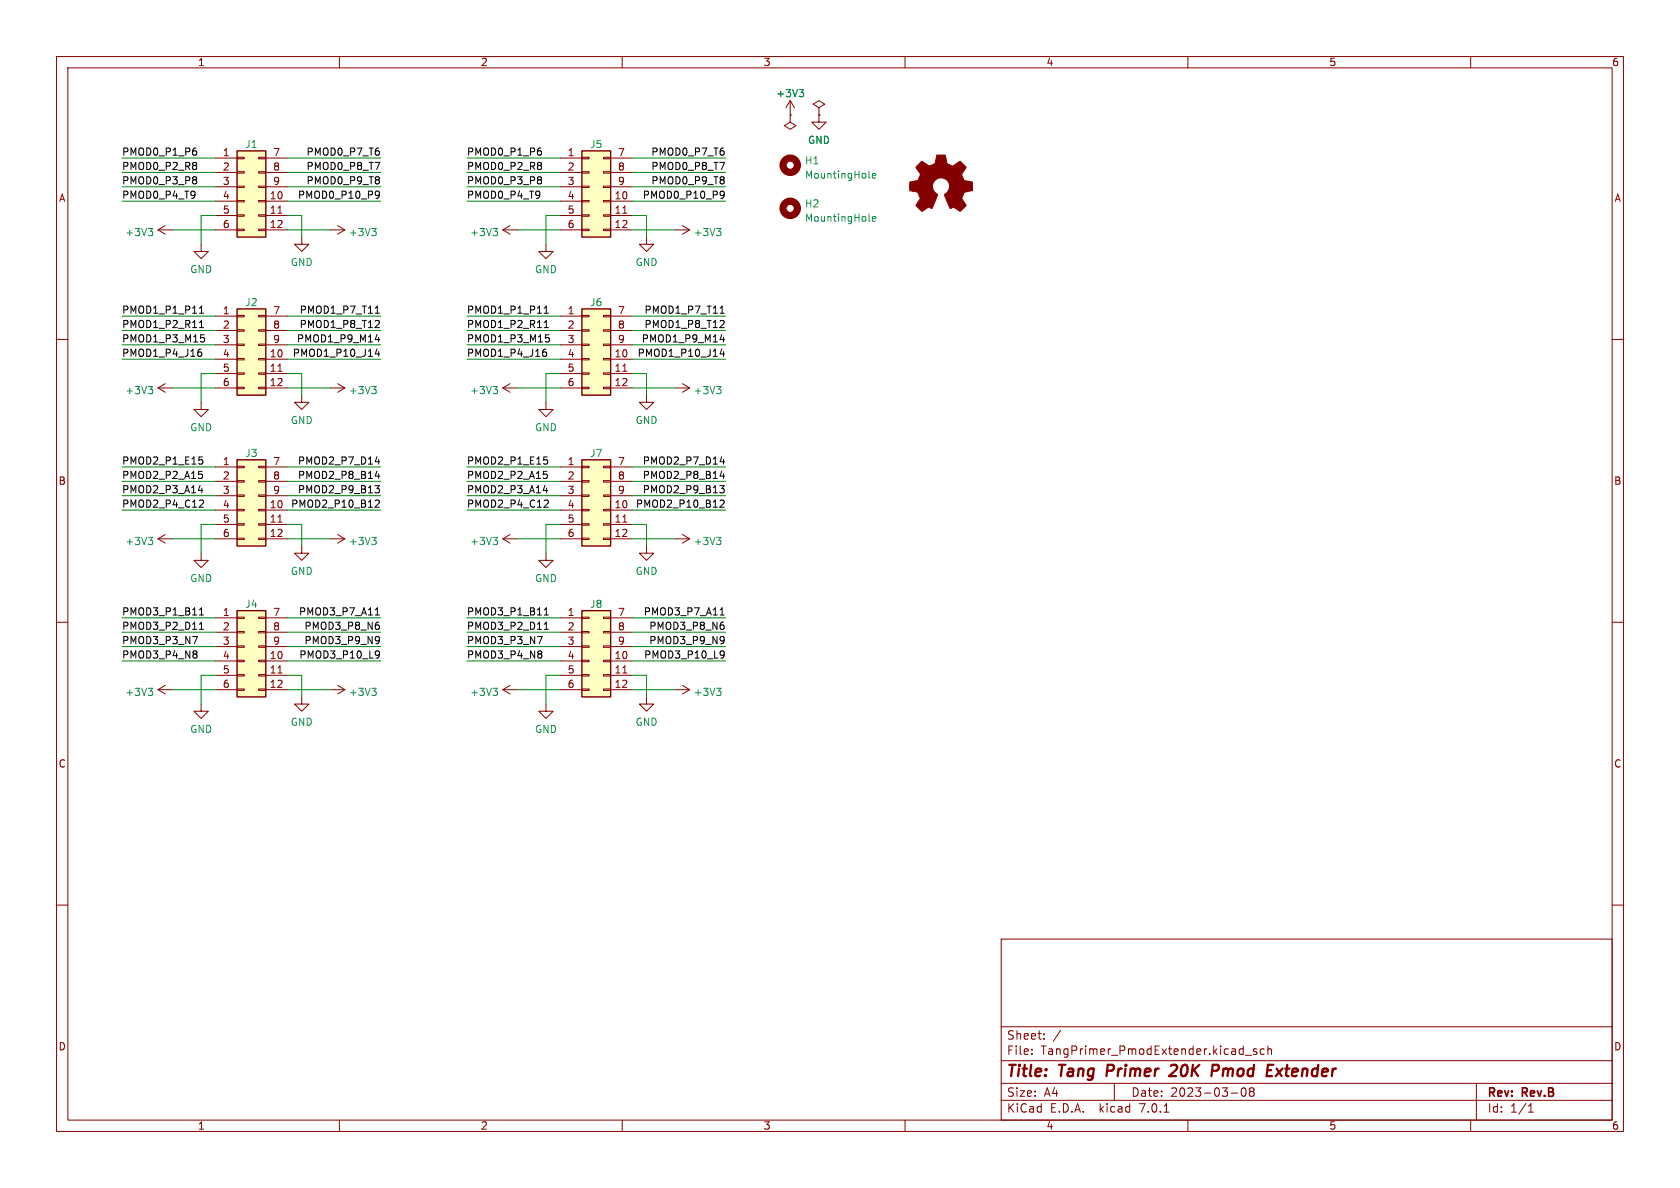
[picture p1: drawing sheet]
<svg xmlns="http://www.w3.org/2000/svg" width="297mm" height="210mm" viewBox="0 0 297 210" stroke-linecap="round" stroke-linejoin="round" font-family="sans-serif">
<path d="M0 0h297v210h-297z" fill="#fff" stroke="#fff" stroke-width=".18"/>
<g fill="none" stroke="#840000" stroke-width=".18">
<path d="M10 10h277v190h-277zM12 12h273v186h-273zM60 10v2M110 10v2M139.7 17.8l-.8 1.3M139.7 17.8v2.5M139.7 17.8l.8 1.3M144.8 19.1l1-.7-1-.6-1 .6 1 .7v1.2M160 10v2M210 10v2M260 10v2M29.2 39.9l-1.3 .7"/>
<path d="M38.1 27.9h3.8M38.1 35.6h3.8M38.1 38.1h3.8M38.1 30.5h3.8M38.1 33h3.8M41.9 38h1.3v.2h-1.3zM41.9 35.4h1.3v.3h-1.3zM41.9 32.9h1.3v.2h-1.3zM41.9 30.4h1.3v.2h-1.3zM41.9 27.8h1.3v.3h-1.3zM45.7 38h1.3v.2h-1.3zM45.7 35.4h1.3v.3h-1.3z"/>
<path d="M45.7 32.9h1.3v.2h-1.3zM45.7 30.4h1.3v.2h-1.3zM45.7 27.8h1.3v.3h-1.3zM47 27.9h3.8M47 35.6h3.8M47 38.1h3.8M47 30.5h3.8M47 33h3.8M49.1 37.7h.8M59.7 39.9l1.3 .7M90.2 39.9l-1.3 .7M99.1 27.9h3.8"/>
<path d="M99.1 35.6h3.8M99.1 38.1h3.8M99.1 30.5h3.8M99.1 33h3.8M102.9 38h1.2v.2h-1.2zM102.9 35.4h1.2v.3h-1.2zM102.9 32.9h1.2v.2h-1.2zM102.9 30.4h1.2v.2h-1.2zM102.9 27.8h1.2v.3h-1.2zM106.7 38h1.2v.2h-1.2zM106.7 35.4h1.2v.3h-1.2zM106.7 32.9h1.2v.2h-1.2z"/>
<path d="M106.7 30.4h1.2v.2h-1.2zM106.7 27.8h1.2v.3h-1.2zM107.9 27.9h3.9M107.9 35.6h3.9M107.9 38.1h3.9M107.9 30.5h3.9M107.9 33h3.9M110.1 37.7h.7M120.6 39.9l1.3 .7M139.7 20.3v1.3l1 .6-1 .7-1-.7 1-.6M139.7 20.3h.1M144.8 20.3v1.3h1.2l-1.2 1.3-1.3-1.3h1.3"/>
<path d="M144.8 20.3h.1M10 60h2M27.9 40.6h2.6M27.9 40.6l1.3 .8M35.6 43.2v1.3h1.2l-1.2 1.2-1.3-1.2h1.3M38.1 40.6h3.8M38.1 55.9h3.8M38.1 58.4h3.8M41.9 58.3h1.3v.2h-1.3zM41.9 55.8h1.3v.2h-1.3zM41.9 40.5h1.3v.3h-1.3zM45.7 58.3h1.3v.2h-1.3z"/>
<path d="M45.7 55.8h1.3v.2h-1.3zM45.7 40.5h1.3v.3h-1.3zM47 40.6h3.8M47 55.9h3.8M47 58.4h3.8M53.3 41.9v1.3h1.3l-1.3 1.3-1.2-1.3h1.2M58.4 40.6h2.6M61 40.6l-1.3 .8M88.9 40.6h2.5M88.9 40.6l1.3 .8M96.5 43.2v1.3h1.3l-1.3 1.2-1.3-1.2h1.3M99.1 40.6h3.8"/>
<path d="M99.1 55.9h3.8M99.1 58.4h3.8M102.9 58.3h1.2v.2h-1.2zM102.9 55.8h1.2v.2h-1.2zM102.9 40.5h1.2v.3h-1.2zM106.7 58.3h1.2v.2h-1.2zM106.7 55.8h1.2v.2h-1.2zM106.7 40.5h1.2v.3h-1.2zM107.9 40.6h3.9M107.9 55.9h3.9M107.9 58.4h3.9M114.3 41.9v1.3h1.3l-1.3 1.3-1.3-1.3h1.3"/>
<path d="M119.4 40.6h2.5M121.9 40.6l-1.3 .8M285 60h2M27.9 68.6h2.6M27.9 68.6l1.3 .7M29.2 67.8l-1.3 .8M35.6 71.1v1.3h1.2l-1.2 1.3-1.3-1.3h1.3M38.1 63.5h3.8M38.1 66h3.8M38.1 68.6h3.8M38.1 61h3.8M41.9 68.5h1.3v.2h-1.3z"/>
<path d="M41.9 65.9h1.3v.3h-1.3zM41.9 63.4h1.3v.2h-1.3zM41.9 60.8h1.3v.3h-1.3zM45.7 68.5h1.3v.2h-1.3zM45.7 65.9h1.3v.3h-1.3zM45.7 63.4h1.3v.2h-1.3zM45.7 60.8h1.3v.3h-1.3zM47 63.5h3.8M47 66h3.8M47 68.6h3.8M47 61h3.8M49.1 65.6h.8"/>
<path d="M53.3 69.9v1.2h1.3l-1.3 1.3-1.2-1.3h1.2M58.4 68.6h2.6M59.7 67.8l1.3 .8M61 68.6l-1.3 .7M88.9 68.6h2.5M88.9 68.6l1.3 .7M90.2 67.8l-1.3 .8M96.5 71.1v1.3h1.3l-1.3 1.3-1.3-1.3h1.3M99.1 63.5h3.8M99.1 66h3.8M99.1 68.6h3.8M99.1 61h3.8"/>
<path d="M102.9 68.5h1.2v.2h-1.2zM102.9 65.9h1.2v.3h-1.2zM102.9 63.4h1.2v.2h-1.2zM102.9 60.8h1.2v.3h-1.2zM106.7 68.5h1.2v.2h-1.2zM106.7 65.9h1.2v.3h-1.2zM106.7 63.4h1.2v.2h-1.2zM106.7 60.8h1.2v.3h-1.2zM107.9 63.5h3.9M107.9 66h3.9M107.9 68.6h3.9M107.9 61h3.9"/>
<path d="M110.1 65.6h.7M114.3 69.9v1.2h1.3l-1.3 1.3-1.3-1.3h1.3M119.4 68.6h2.5M120.6 67.8l1.3 .8M121.9 68.6l-1.3 .7M27.9 95.3l1.3 .7M27.9 95.3h2.6M29.2 94.5l-1.3 .8M35.6 97.8v1.3h1.2l-1.2 1.2-1.3-1.2h1.3M38.1 95.3h3.8M38.1 82.6h3.8M38.1 90.2h3.8"/>
<path d="M38.1 92.7h3.8M38.1 85.1h3.8M38.1 87.6h3.8M41.9 95.1h1.3v.3h-1.3zM41.9 92.6h1.3v.2h-1.3zM41.9 90h1.3v.3h-1.3zM41.9 87.5h1.3v.3h-1.3zM41.9 85h1.3v.2h-1.3zM41.9 82.4h1.3v.3h-1.3zM45.7 95.1h1.3v.3h-1.3zM45.7 92.6h1.3v.2h-1.3zM45.7 90h1.3v.3h-1.3z"/>
<path d="M45.7 87.5h1.3v.3h-1.3zM45.7 85h1.3v.2h-1.3zM45.7 82.4h1.3v.3h-1.3zM47 95.3h3.8M47 82.6h3.8M47 90.2h3.8M47 92.7h3.8M47 85.1h3.8M47 87.6h3.8M49.1 92.3h.8M53.3 96.5v1.3h1.3l-1.3 1.3-1.2-1.3h1.2M58.4 95.3h2.6"/>
<path d="M59.7 94.5l1.3 .8M61 95.3l-1.3 .7M88.9 95.3h2.5M88.9 95.3l1.3 .7M90.2 94.5l-1.3 .8M96.5 97.8v1.3h1.3l-1.3 1.2-1.3-1.2h1.3M99.1 95.3h3.8M99.1 82.6h3.8M99.1 90.2h3.8M99.1 92.7h3.8M99.1 85.1h3.8M99.1 87.6h3.8"/>
<path d="M102.9 95.1h1.2v.3h-1.2zM102.9 92.6h1.2v.2h-1.2zM102.9 90h1.2v.3h-1.2zM102.9 87.5h1.2v.3h-1.2zM102.9 85h1.2v.2h-1.2zM102.9 82.4h1.2v.3h-1.2zM106.7 95.1h1.2v.3h-1.2zM106.7 92.6h1.2v.2h-1.2zM106.7 90h1.2v.3h-1.2zM106.7 87.5h1.2v.3h-1.2zM106.7 85h1.2v.2h-1.2zM106.7 82.4h1.2v.3h-1.2z"/>
<path d="M107.9 95.3h3.9M107.9 82.6h3.9M107.9 90.2h3.9M107.9 92.7h3.9M107.9 85.1h3.9M107.9 87.6h3.9M110.1 92.3h.7M114.3 96.5v1.3h1.3l-1.3 1.3-1.3-1.3h1.3M119.4 95.3h2.5M120.6 94.5l1.3 .8M121.9 95.3l-1.3 .7M10 110h2"/>
<path d="M38.1 109.2h3.8M38.1 116.8h3.8M38.1 119.4h3.8M38.1 111.8h3.8M38.1 114.3h3.8M41.9 119.3h1.3v.2h-1.3zM41.9 116.7h1.3v.3h-1.3zM41.9 114.2h1.3v.2h-1.3zM41.9 111.6h1.3v.3h-1.3zM41.9 109.1h1.3v.2h-1.3zM45.7 119.3h1.3v.2h-1.3zM45.7 116.7h1.3v.3h-1.3z"/>
<path d="M45.7 114.2h1.3v.2h-1.3zM45.7 111.6h1.3v.3h-1.3zM45.7 109.1h1.3v.2h-1.3zM47 109.2h3.8M47 116.8h3.8M47 119.4h3.8M47 111.8h3.8M47 114.3h3.8M49.1 119h.8M99.1 109.2h3.8M99.1 116.8h3.8M99.1 119.4h3.8"/>
<path d="M99.1 111.8h3.8M99.1 114.3h3.8M102.9 119.3h1.2v.2h-1.2zM102.9 116.7h1.2v.3h-1.2zM102.9 114.2h1.2v.2h-1.2zM102.9 111.6h1.2v.3h-1.2zM102.9 109.1h1.2v.2h-1.2zM106.7 119.3h1.2v.2h-1.2zM106.7 116.7h1.2v.3h-1.2zM106.7 114.2h1.2v.2h-1.2zM106.7 111.6h1.2v.3h-1.2zM106.7 109.1h1.2v.2h-1.2z"/>
<path d="M107.9 109.2h3.9M107.9 116.8h3.9M107.9 119.4h3.9M107.9 111.8h3.9M107.9 114.3h3.9M110.1 119h.7M285 110h2M27.9 121.9h2.6M27.9 121.9l1.3 .8M29.2 121.2l-1.3 .7M35.6 124.5v1.2h1.2l-1.2 1.3-1.3-1.3h1.3M38.1 121.9h3.8"/>
<path d="M41.9 121.8h1.3v.2h-1.3zM45.7 121.8h1.3v.2h-1.3zM47 121.9h3.8M53.3 123.2v1.3h1.3l-1.3 1.2-1.2-1.2h1.2M58.4 121.9h2.6M59.7 121.2l1.3 .7M61 121.9l-1.3 .8M88.9 121.9h2.5M88.9 121.9l1.3 .8M90.2 121.2l-1.3 .7M96.5 124.5v1.2h1.3l-1.3 1.3-1.3-1.3h1.3M99.1 121.9h3.8"/>
<path d="M102.9 121.8h1.2v.2h-1.2zM106.7 121.8h1.2v.2h-1.2zM107.9 121.9h3.9M114.3 123.2v1.3h1.3l-1.3 1.2-1.3-1.2h1.3M119.4 121.9h2.5M120.6 121.2l1.3 .7M121.9 121.9l-1.3 .8M10 160h2M285 160h2M177 166h108v32h-108zM60 198v2M110 198v2"/>
<path d="M160 198v2M177 194.5h108M177 191.5h108M177 187.5h108M177 181.5h108M182.4 186.3v.1M182.4 185.5v.1M184.6 183.6v.1M184.6 182.8v.1M197 191.5v3M205.8 196.6h.8M210 198v2"/>
<path d="M217.6 193.2h1.2M219.6 192.4l.2-.1a.81 .81 0 0 1 .6 .6 .81 .81 0 0 1-.3 .8l-.2 .1a.81 .81 0 0 1-.6-.6 .81 .81 0 0 1 .3-.8zM220.1 186.5h1.2M221.1 192.9l-.2-.2 .2-.4h.3l.3 .3-.3 .3M221.1 192.9l-.2 .3v.5l.2 .1h.3l.3-.3-.1-.4-.2-.2M221.1 192.9h.3M222.1 185.5l-.3-.1-.2 .2v.2l.5 .2v.3h-.5M223.5 185.5l-.4-.1-.3 .3v.4l.1 .2h.6M224.1 185.5l.3-.1 .3 .1 .1 .9M224.1 184.9v1.5M260 198v2M261 191.5v6.5"/>
<path d="M270.2 196.6h.9M270.2 195.5l.4-.4v1.5"/>
</g>
<path d="M207.3 188.2l-.3 .2M208 189.1l-1.3 1.1h1.2M214.4 188.2l.9 .1M215.3 189.1l-.3 .2h-.7M224.2 188.2h.9M226.7 188.9l-1.2 1.3" fill="none" stroke="#840000" stroke-width=".4"/>
<g fill="none" stroke="#008484" stroke-width=".18">
<path d="M141.3 15.8h.8l-.5 .5M141.8 16.3l.3 .3v.3l-.3 .2M153.7 39.1h.1M153.7 31.4l.1 .1M154.2 38.7l.6-.1v-.3h-.4l-.2 .2 .1 .6h.5M154.2 31.1l.6-.1v-.3h-.4l-.2 .1 .1 .6h.5M26.2 40.4h.8l-.4 .5M26.7 40.9l.3 .2v.3l-.3 .3M65.7 40.4h.8l-.4 .5M66.3 40.9l.2 .2v.3l-.2 .3M87.2 40.4h.8l-.5 .5M87.7 40.9l.3 .2v.3l-.3 .3"/>
<path d="M126.7 40.4h.8l-.5 .5M127.2 40.9l.3 .2v.3l-.3 .3M26.2 68.3h.8l-.4 .5M26.7 68.8l.3 .3v.3l-.3 .2M65.7 68.3h.8l-.4 .5M66.3 68.8l.2 .3v.3l-.2 .2M87.2 68.3h.8l-.5 .5M87.7 68.8l.3 .3v.3l-.3 .2M126.7 68.3h.8l-.5 .5M127.2 68.8l.3 .3v.3l-.3 .2M26.2 95h.8l-.4 .5M26.7 95.5l.3 .2v.3l-.3 .3"/>
<path d="M65.7 95h.8l-.4 .5M66.3 95.5l.2 .2v.3l-.2 .3M87.2 95h.8l-.5 .5M87.7 95.5l.3 .2v.3l-.3 .3M126.7 95h.8l-.5 .5M127.2 95.5l.3 .2v.3l-.3 .3M26.2 121.7h.8l-.4 .5M26.7 122.2l.3 .2v.3l-.3 .2M65.7 121.7h.8l-.4 .5M66.3 122.2l.2 .2v.3l-.2 .2M87.2 121.7h.8l-.5 .5M87.7 122.2l.3 .2v.3l-.3 .2"/>
<path d="M126.7 121.7h.8l-.5 .5M127.2 122.2l.3 .2v.3l-.3 .2"/>
</g>
<g fill="#ffffc2" stroke="#ffffc2" stroke-width=".18">
<path d="M41.9 81.3h5.1v15.2h-5.1z"/>
<path d="M41.9 108h5.1v15.2h-5.1z"/>
<path d="M41.9 54.6h5.1v15.3h-5.1z"/>
<path d="M41.9 26.7h5.1v15.2h-5.1z"/>
<path d="M102.9 108h5v15.2h-5z"/>
<path d="M102.9 54.6h5v15.3h-5z"/>
<path d="M102.9 26.7h5v15.2h-5z"/>
<path d="M102.9 81.3h5v15.2h-5z"/>
</g>
<path d="M41.9 26.7h5.1v15.2h-5.1zM102.9 26.7h5v15.2h-5zM41.9 54.6h5.1v15.3h-5.1zM102.9 54.6h5v15.3h-5zM41.9 81.3h5.1v15.2h-5.1zM102.9 81.3h5v15.2h-5zM41.9 108h5.1v15.2h-5.1zM102.9 108h5v15.2h-5z" fill="none" stroke="#840000" stroke-width=".25"/>
<g fill="none" stroke="#840000" stroke-width="1.3">
<circle cx="139.7" cy="36.8" r="1.27"/>
<circle cx="139.7" cy="29.2" r="1.27"/>
</g>
<path d="M162.7 28.7l.3-.2 .9 .6a.62 .62 0 0 0 1 0l.2-.1a1.62 1.62 0 0 0 .5-1.4l.1-.2h1.4l.2 .8a.74 .74 0 0 0 .6 1l.6 .2 1.2-.9 1.1 1-.4 .7a.75 .75 0 0 0-.2 1.2l.2 .5 1.5 .3v1.5l-1.4 .3-.1 .1a1.23 1.23 0 0 0-.2 1.2l.6 1-.1 .1-1 1-.8-.6a.54 .54 0 0 0-.9 .1l-1-2.4a2.33 2.33 0 0 0 .8-1.9 1.54 1.54 0 0 0-2.5-.7 1.54 1.54 0 0 0 .5 2.5l-1.1 2.5a.69 .69 0 0 0-1.1 .1l-.6 .4-1.1-1.1 .8-1.2-.2-.5a.71 .71 0 0 0-.9-.8l-.8-.1v-1.5l.5-.1a1.11 1.11 0 0 0 1.2-.7 .72 .72 0 0 0-.2-1.2l-.4-.6z" fill="#840000" stroke="#840000" stroke-width=".18"/>
<g fill="none" stroke="#000" stroke-width=".18">
<path d="M34.7 31.4v.3M34.7 26.8v.5M34.7 31.9v.5M66.3 28.7h.8l-.5 1.3M66.6 33.8l.4 .1a.84 .84 0 0 1-.3 1.2h-.2M67.1 34.3l-.3 .3h-.2M95.7 31.4v.3M95.7 26.8v.5M95.7 31.9v.5M127.2 28.7h.9l-.6 1.3M127.5 33.8l.5 .1a.84 .84 0 0 1-.3 1.2h-.3M128 34.3l-.2 .3h-.3"/>
<path d="M35.3 55.4h.7M35.3 57.9h.7M35.4 54.4l.2-.3v1.3M35.5 56.8l.1-.2v1.3M35.5 59.2h.6M35.9 59.7l.3 .2v.3l-.3 .3M66.3 55.4h.8M66.6 54.3l.1-.2v1.3M66.8 56.6l.3 .3-.1 .3-.7 .7h.8M66.9 59.6v.9M96.2 55.4h.7M96.2 57.9h.7"/>
<path d="M96.3 54.4l.3-.3v1.3M96.5 59.2h.6M96.5 56.8l.1-.2v1.3M96.9 59.7l.2 .2v.3l-.2 .3M127.3 55.4h.7M127.5 54.3l.2-.2v1.3M127.8 56.6l.2 .3v.3l-.8 .7h.8M127.9 59.6v.9M35.2 62.2h.2l.3 .3-.1 .4-.4 .1M35.3 61.7h.3M66.3 60h.8M66.6 61.7l-.3 .9h.8"/>
<path d="M66.9 62.1v.9M96.2 62.2h.2l.2 .3v.4l-.4 .1M96.3 61.7h.2M127.3 60h.8M127.6 61.7l-.3 .9h.8M127.9 62.1v.9M35.1 86.7h.8M35.1 83.3h.6M35.2 80.8h.6M35.6 81.3l.3 .2v.3l-.3 .2M35.7 83.9l.1 .1-.1 .5M35.7 88.4l.3 .2-.1 .3-.7 .8h.8"/>
<path d="M66.3 85.9h.8l-.5 .4 .4 .2 .1 .4-.3 .2h-.3M66.3 81.6h.8M66.3 84.2h.8M66.4 88.5l.4-.1 .3 .4-.8 .9h.8M66.9 81.2v.8M66.9 83.7v.9M96 86.7h.8M96.1 83.3h.6M96.2 80.8h.6M96.6 81.3l.2 .2v.3l-.2 .2M96.6 83.9l.2 .1-.2 .5M96.7 88.4l.2 .2v.3l-.7 .8h.7"/>
<path d="M127.2 85.9h.8l-.4 .4 .4 .2v.4l-.2 .2h-.4M127.3 81.6h.8M127.3 84.2h.8M127.4 88.5l.4-.1 .2 .4-.8 .9h.8M127.9 81.2v.8M127.9 83.7v.9M34 112.5h.9l-.5 1.3M34.8 115.2v.3M34.8 115.7v.5M35.3 111.3h.7M35.3 108.7h.7M35.4 107.7l.2-.3v1.3"/>
<path d="M35.5 110.2l.1-.2v1.3M66.3 108.7h.8M66.5 107.7l.2-.3v1.3M66.6 115.1l.4 .1a.84 .84 0 0 1-.3 1.1h-.2M66.7 110h.2M66.8 110.5l.3 .2v.3l-.3 .3M66.8 112.5l.2 .1a1.07 1.07 0 0 1-.1 1.1M67.1 113.1l-.3 .2M67.1 115.6l-.3 .3h-.2M95 112.5h.9l-.6 1.3M95.7 115.2v.3M95.7 115.7v.5"/>
<path d="M96.2 111.3h.7M96.2 108.7h.7M96.3 107.7l.3-.3v1.3M96.5 110.2l.1-.2v1.3M127.3 108.7h.7M127.4 107.7l.3-.3v1.3M127.5 115.1l.5 .1a.84 .84 0 0 1-.3 1.1h-.3M127.7 110h.2M127.8 110.5l.2 .2v.3l-.2 .3M127.8 112.5l.2 .1a1.07 1.07 0 0 1-.2 1.1M128 115.6l-.2 .3h-.3M128 113.1l-.2 .2"/>
</g>
<g fill="none" stroke="#008400" stroke-width=".18">
<path d="M21.6 27.9h16.5M21.6 33h16.5M21.6 30.5h16.5M21.6 35.6h16.5M38.1 38.1h-2.5v5.1M50.8 27.9h16.5M50.8 33h16.5M50.8 30.5h16.5M50.8 35.6h16.5M50.8 38.1h2.5v3.8M82.5 27.9h16.6M82.5 33h16.6"/>
<path d="M82.5 30.5h16.6M82.5 35.6h16.6M99.1 38.1h-2.6v5.1M111.8 27.9h16.5M111.8 33h16.5M111.8 30.5h16.5M111.8 35.6h16.5M111.8 38.1h2.5v3.8M21.6 55.9h16.5M21.6 58.4h16.5M30.5 40.6h7.6M50.8 40.6h7.6"/>
<path d="M50.8 55.9h16.5M50.8 58.4h16.5M82.5 55.9h16.6M82.5 58.4h16.6M91.4 40.6h7.7M111.8 40.6h7.6M111.8 55.9h16.5M111.8 58.4h16.5M21.6 61h16.5M21.6 63.5h16.5M30.5 68.6h7.6M38.1 66h-2.5v5.1"/>
<path d="M50.8 61h16.5M50.8 63.5h16.5M50.8 66h2.5v3.9M50.8 68.6h7.6M82.5 61h16.6M82.5 63.5h16.6M91.4 68.6h7.7M99.1 66h-2.6v5.1M111.8 61h16.5M111.8 63.5h16.5M111.8 66h2.5v3.9M111.8 68.6h7.6"/>
<path d="M21.6 82.6h16.5M21.6 85.1h16.5M21.6 87.6h16.5M21.6 90.2h16.5M30.5 95.3h7.6M38.1 92.7h-2.5v5.1M50.8 92.7h2.5v3.8M50.8 82.6h16.5M50.8 85.1h16.5M50.8 87.6h16.5M50.8 95.3h7.6M50.8 90.2h16.5"/>
<path d="M82.5 82.6h16.6M82.5 85.1h16.6M82.5 87.6h16.6M82.5 90.2h16.6M91.4 95.3h7.7M99.1 92.7h-2.6v5.1M111.8 82.6h16.5M111.8 85.1h16.5M111.8 92.7h2.5v3.8M111.8 87.6h16.5M111.8 95.3h7.6M111.8 90.2h16.5"/>
<path d="M21.6 114.3h16.5M21.6 111.8h16.5M21.6 116.8h16.5M21.6 109.2h16.5M38.1 119.4h-2.5v5.1M50.8 119.4h2.5v3.8M50.8 114.3h16.5M50.8 111.8h16.5M50.8 116.8h16.5M50.8 109.2h16.5M82.5 114.3h16.6M82.5 111.8h16.6"/>
<path d="M82.5 116.8h16.6M82.5 109.2h16.6M99.1 119.4h-2.6v5.1M111.8 114.3h16.5M111.8 119.4h2.5v3.8M111.8 111.8h16.5M111.8 116.8h16.5M111.8 109.2h16.5M30.5 121.9h7.6M50.8 121.9h7.6M91.4 121.9h7.7M111.8 121.9h7.6"/>
</g>
<g font-size="2.8" fill="#840000">
<text x="178" y="190.8">Title:</text>
<text x="187.4" y="190.8">Tang</text>
<text x="196.3" y="190.8">Primer</text>
<text x="208.2" y="190.8">20K</text>
<text x="216.1" y="190.8">Pmod</text>
<text x="226.5" y="190.8">Extender</text>
</g>
<g font-size="2.1" fill="#840000">
<text x="178" y="183.9">Sheet:</text>
<text x="186.2" y="183.9">/</text>
<text x="178" y="186.6">File:</text>
<text x="184" y="186.6">TangPrimer_PmodExtender.kicad_sch</text>
<text x="178" y="196.8">KiCad</text>
<text x="178" y="194">Size:</text>
<text x="184.6" y="194">A4</text>
<text x="185.7" y="196.8">E.D.A.</text>
<text x="194.4" y="196.8">kicad</text>
<text x="200" y="194">Date:</text>
<text x="201.5" y="196.8">7.0.1</text>
<text x="206.9" y="194">2023-03-08</text>
<text x="263" y="194.2">Rev:</text>
<text x="263" y="196.8">Id:</text>
<text x="267" y="196.8">1/1</text>
<text x="269.2" y="194.2">Rev.B</text>
</g>
<g font-size="1.8" fill="#840000">
<text x="35" y="11.8">1</text>
<text x="85" y="11.8">2</text>
<text x="135" y="11.8">3</text>
<text x="185" y="11.8">4</text>
<text x="235" y="11.8">5</text>
<text x="285" y="11.8">6</text>
<text x="39.3" y="27.7">1</text>
<text x="48.2" y="27.7">7</text>
<text x="100.3" y="27.7">1</text>
<text x="109.2" y="27.7">7</text>
<text x="10.4" y="35.8">A</text>
<text x="39.3" y="30.2">2</text>
<text x="39.3" y="32.8">3</text>
<text x="39.3" y="35.3">4</text>
<text x="47.6" y="35.3">10</text>
<text x="48.2" y="30.2">8</text>
<text x="48.2" y="32.8">9</text>
<text x="100.3" y="30.2">2</text>
<text x="100.3" y="32.8">3</text>
<text x="100.3" y="35.3">4</text>
<text x="108.6" y="35.3">10</text>
<text x="109.2" y="30.2">8</text>
<text x="109.2" y="32.8">9</text>
<text x="285.4" y="35.8">A</text>
<text x="39.3" y="37.8">5</text>
<text x="39.3" y="40.4">6</text>
<text x="47.6" y="37.8">11</text>
<text x="47.6" y="40.4">12</text>
<text x="100.3" y="37.8">5</text>
<text x="100.3" y="40.4">6</text>
<text x="108.6" y="37.8">11</text>
<text x="108.6" y="40.4">12</text>
<text x="39.3" y="55.6">1</text>
<text x="39.3" y="58.2">2</text>
<text x="48.2" y="55.6">7</text>
<text x="48.2" y="58.2">8</text>
<text x="100.3" y="55.6">1</text>
<text x="100.3" y="58.2">2</text>
<text x="109.2" y="55.6">7</text>
<text x="109.2" y="58.2">8</text>
<text x="39.3" y="60.7">3</text>
<text x="39.3" y="63.2">4</text>
<text x="39.3" y="65.8">5</text>
<text x="47.6" y="63.2">10</text>
<text x="47.6" y="65.8">11</text>
<text x="48.2" y="60.7">9</text>
<text x="100.3" y="60.7">3</text>
<text x="100.3" y="63.2">4</text>
<text x="100.3" y="65.8">5</text>
<text x="108.6" y="63.2">10</text>
<text x="108.6" y="65.8">11</text>
<text x="109.2" y="60.7">9</text>
<text x="39.3" y="68.3">6</text>
<text x="47.6" y="68.3">12</text>
<text x="100.3" y="68.3">6</text>
<text x="108.6" y="68.3">12</text>
<text x="39.3" y="82.3">1</text>
<text x="48.2" y="82.3">7</text>
<text x="100.3" y="82.3">1</text>
<text x="109.2" y="82.3">7</text>
<text x="10.3" y="85.8">B</text>
<text x="39.3" y="84.8">2</text>
<text x="39.3" y="87.4">3</text>
<text x="39.3" y="89.9">4</text>
<text x="47.6" y="89.9">10</text>
<text x="48.2" y="84.8">8</text>
<text x="48.2" y="87.4">9</text>
<text x="100.3" y="84.8">2</text>
<text x="100.3" y="87.4">3</text>
<text x="100.3" y="89.9">4</text>
<text x="108.6" y="89.9">10</text>
<text x="109.2" y="84.8">8</text>
<text x="109.2" y="87.4">9</text>
<text x="285.3" y="85.8">B</text>
<text x="39.3" y="92.5">5</text>
<text x="39.3" y="95">6</text>
<text x="47.6" y="92.5">11</text>
<text x="47.6" y="95">12</text>
<text x="100.3" y="92.5">5</text>
<text x="100.3" y="95">6</text>
<text x="108.6" y="92.5">11</text>
<text x="108.6" y="95">12</text>
<text x="39.3" y="109">1</text>
<text x="39.3" y="111.5">2</text>
<text x="48.2" y="109">7</text>
<text x="48.2" y="111.5">8</text>
<text x="100.3" y="109">1</text>
<text x="100.3" y="111.5">2</text>
<text x="109.2" y="109">7</text>
<text x="109.2" y="111.5">8</text>
<text x="39.3" y="114">3</text>
<text x="39.3" y="116.6">4</text>
<text x="39.3" y="119.1">5</text>
<text x="47.6" y="116.6">10</text>
<text x="47.6" y="119.1">11</text>
<text x="48.2" y="114">9</text>
<text x="100.3" y="114">3</text>
<text x="100.3" y="116.6">4</text>
<text x="100.3" y="119.1">5</text>
<text x="108.6" y="116.6">10</text>
<text x="108.6" y="119.1">11</text>
<text x="109.2" y="114">9</text>
<text x="39.3" y="121.7">6</text>
<text x="47.6" y="121.7">12</text>
<text x="100.3" y="121.7">6</text>
<text x="108.6" y="121.7">12</text>
<text x="10.3" y="135.8">C</text>
<text x="285.3" y="135.8">C</text>
<text x="10.3" y="185.8">D</text>
<text x="285.3" y="185.8">D</text>
<text x="35" y="199.8">1</text>
<text x="85" y="199.8">2</text>
<text x="135" y="199.8">3</text>
<text x="185" y="199.8">4</text>
<text x="235" y="199.8">5</text>
<text x="285" y="199.8">6</text>
</g>
<g font-size="1.8" fill="#008484">
<text x="137.2" y="17.3">+3V3</text>
<text x="43.3" y="26.3">J1</text>
<text x="104.3" y="26.3">J5</text>
<text x="142.2" y="29.2">H1</text>
<text x="142.8" y="25.6">GND</text>
<text x="142.2" y="31.7">MountingHole</text>
<text x="22.1" y="41.9">+3V3</text>
<text x="61.6" y="41.9">+3V3</text>
<text x="83.1" y="41.9">+3V3</text>
<text x="122.6" y="41.9">+3V3</text>
<text x="142.2" y="36.8">H2</text>
<text x="142.2" y="39.4">MountingHole</text>
<text x="51.3" y="47.2">GND</text>
<text x="112.3" y="47.2">GND</text>
<text x="33.6" y="48.4">GND</text>
<text x="94.5" y="48.4">GND</text>
<text x="43.3" y="54.3">J2</text>
<text x="104.3" y="54.3">J6</text>
<text x="22.1" y="69.8">+3V3</text>
<text x="61.6" y="69.8">+3V3</text>
<text x="83.1" y="69.8">+3V3</text>
<text x="122.6" y="69.8">+3V3</text>
<text x="33.6" y="76.4">GND</text>
<text x="51.3" y="75.1">GND</text>
<text x="94.5" y="76.4">GND</text>
<text x="112.3" y="75.1">GND</text>
<text x="43.3" y="80.9">J3</text>
<text x="104.3" y="80.9">J7</text>
<text x="22.1" y="96.5">+3V3</text>
<text x="51.3" y="101.8">GND</text>
<text x="61.6" y="96.5">+3V3</text>
<text x="83.1" y="96.5">+3V3</text>
<text x="112.3" y="101.8">GND</text>
<text x="122.6" y="96.5">+3V3</text>
<text x="33.6" y="103.1">GND</text>
<text x="43.3" y="107.6">J4</text>
<text x="94.5" y="103.1">GND</text>
<text x="104.3" y="107.6">J8</text>
<text x="22.1" y="123.2">+3V3</text>
<text x="61.6" y="123.2">+3V3</text>
<text x="83.1" y="123.2">+3V3</text>
<text x="122.6" y="123.2">+3V3</text>
<text x="33.6" y="129.7">GND</text>
<text x="51.3" y="128.5">GND</text>
<text x="94.5" y="129.7">GND</text>
<text x="112.3" y="128.5">GND</text>
</g>
<g font-size="1.8">
<text x="21.6" y="27.6">PMOD0_P1_P6</text>
<text x="54.1" y="27.6">PMOD0_P7_T6</text>
<text x="82.5" y="27.6">PMOD0_P1_P6</text>
<text x="115" y="27.6">PMOD0_P7_T6</text>
<text x="21.6" y="32.7">PMOD0_P3_P8</text>
<text x="21.6" y="30.1">PMOD0_P2_R8</text>
<text x="21.6" y="35.2">PMOD0_P4_T9</text>
<text x="52.5" y="35.2">PMOD0_P10_P9</text>
<text x="54.1" y="32.7">PMOD0_P9_T8</text>
<text x="54.1" y="30.1">PMOD0_P8_T7</text>
<text x="82.5" y="30.1">PMOD0_P2_R8</text>
<text x="82.5" y="35.2">PMOD0_P4_T9</text>
<text x="82.5" y="32.7">PMOD0_P3_P8</text>
<text x="113.5" y="35.2">PMOD0_P10_P9</text>
<text x="115" y="30.1">PMOD0_P8_T7</text>
<text x="115" y="32.7">PMOD0_P9_T8</text>
<text x="21.6" y="55.5">PMOD1_P1_P11</text>
<text x="21.6" y="58.1">PMOD1_P2_R11</text>
<text x="52.9" y="55.5">PMOD1_P7_T11</text>
<text x="52.9" y="58.1">PMOD1_P8_T12</text>
<text x="82.5" y="55.5">PMOD1_P1_P11</text>
<text x="82.5" y="58.1">PMOD1_P2_R11</text>
<text x="113.8" y="58.1">PMOD1_P8_T12</text>
<text x="113.8" y="55.5">PMOD1_P7_T11</text>
<text x="21.6" y="63.2">PMOD1_P4_J16</text>
<text x="21.6" y="60.6">PMOD1_P3_M15</text>
<text x="51.6" y="63.2">PMOD1_P10_J14</text>
<text x="52.4" y="60.6">PMOD1_P9_M14</text>
<text x="82.5" y="63.2">PMOD1_P4_J16</text>
<text x="82.5" y="60.6">PMOD1_P3_M15</text>
<text x="112.6" y="63.2">PMOD1_P10_J14</text>
<text x="113.3" y="60.6">PMOD1_P9_M14</text>
<text x="21.6" y="82.2">PMOD2_P1_E15</text>
<text x="52.5" y="82.2">PMOD2_P7_D14</text>
<text x="82.5" y="82.2">PMOD2_P1_E15</text>
<text x="113.5" y="82.2">PMOD2_P7_D14</text>
<text x="21.6" y="89.8">PMOD2_P4_C12</text>
<text x="21.6" y="87.3">PMOD2_P3_A14</text>
<text x="21.6" y="84.7">PMOD2_P2_A15</text>
<text x="51.3" y="89.8">PMOD2_P10_B12</text>
<text x="52.5" y="84.7">PMOD2_P8_B14</text>
<text x="52.5" y="87.3">PMOD2_P9_B13</text>
<text x="82.5" y="87.3">PMOD2_P3_A14</text>
<text x="82.5" y="89.8">PMOD2_P4_C12</text>
<text x="82.5" y="84.7">PMOD2_P2_A15</text>
<text x="112.3" y="89.8">PMOD2_P10_B12</text>
<text x="113.5" y="87.3">PMOD2_P9_B13</text>
<text x="113.5" y="84.7">PMOD2_P8_B14</text>
<text x="21.6" y="111.4">PMOD3_P2_D11</text>
<text x="21.6" y="108.9">PMOD3_P1_B11</text>
<text x="21.6" y="114">PMOD3_P3_N7</text>
<text x="52.7" y="108.9">PMOD3_P7_A11</text>
<text x="53.7" y="111.4">PMOD3_P8_N6</text>
<text x="53.7" y="114">PMOD3_P9_N9</text>
<text x="82.5" y="108.9">PMOD3_P1_B11</text>
<text x="82.5" y="111.4">PMOD3_P2_D11</text>
<text x="82.5" y="114">PMOD3_P3_N7</text>
<text x="113.7" y="108.9">PMOD3_P7_A11</text>
<text x="114.7" y="114">PMOD3_P9_N9</text>
<text x="114.7" y="111.4">PMOD3_P8_N6</text>
<text x="21.6" y="116.5">PMOD3_P4_N8</text>
<text x="52.8" y="116.5">PMOD3_P10_L9</text>
<text x="82.5" y="116.5">PMOD3_P4_N8</text>
<text x="113.7" y="116.5">PMOD3_P10_L9</text>
</g>
</svg>
